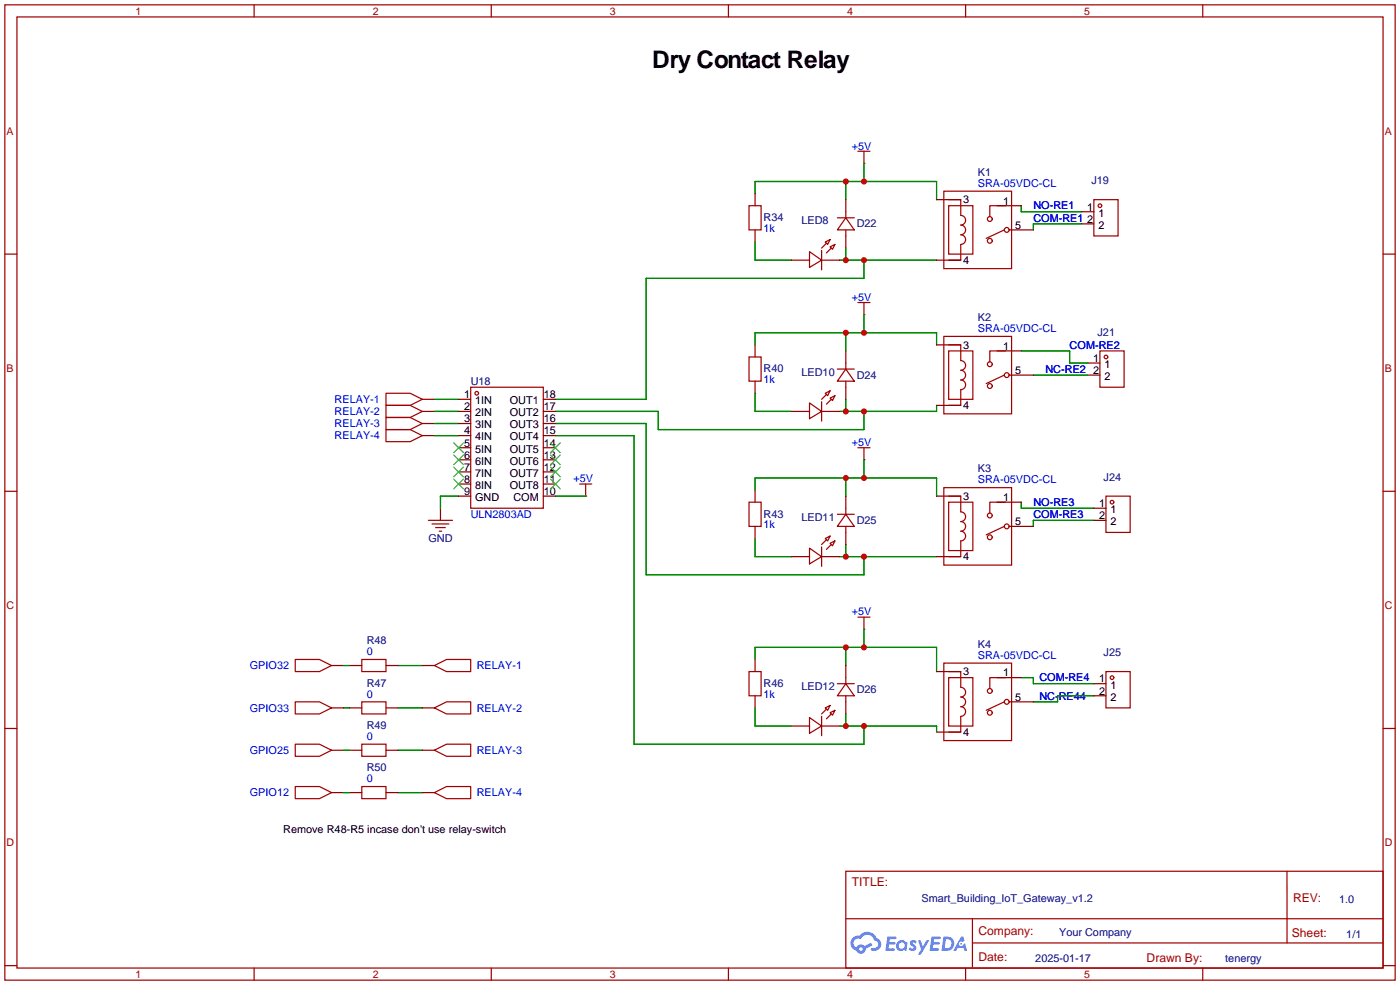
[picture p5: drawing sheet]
<svg xmlns="http://www.w3.org/2000/svg" width="294mm" height="207mm" viewBox="0 0 294 207" stroke-linecap="round" stroke-linejoin="round" font-family="sans-serif">
<g fill="none" stroke="#a10000" stroke-width=".25">
<path d="M1 1h291.9v204.7h-291.9zM3.6 3.6h286.7v199.6h-286.7zM53.3 1v2.6M103.1 1v2.6M152.9 1v2.6M202.7 1v2.6M252.5 1v2.6M1 53.3h2.6M290.3 53.3h2.6M1 103.1h2.6M290.3 103.1h2.6M1 152.9h2.6"/>
<path d="M290.3 152.9h2.6M177.5 182.9h112.8v20.3h-112.8zM177.6 192.8h112.6M204.1 197.9h86.1M204.1 192.8v10.2M270.2 182.9v15M1 202.7h2.6M53.3 203.2v2.5M103.1 203.2v2.5M152.9 203.2v2.5M202.7 203.2v2.5M252.5 203.2v2.5"/>
<path d="M290.3 202.7h2.6"/>
</g>
<g fill="#5487ff">
<path d="M191.2 197.5l.5-.2 .4 .1 .3 .3-.2 .4a.33 .33 0 0 0-.3-.3 .33 .33 0 0 0-.4 .1l.1 .1a.86 .86 0 0 1 .7 .7 .86 .86 0 0 1-.3 .8l-.7 .1-.6-.4 .4-.4 .5 .3 .2-.1v-.2a.88 .88 0 0 1-.6-1.3z"/>
<path d="M192.7 197.4h.6l.4 1.3 .8-1.3h.6l-1.8 3h-.6l.6-1.1z"/>
<path d="M186.3 196.6h1.6l.3 .1-.1 .4h-1.3l-.1 .6h1.1l.2 .3-.3 .3h-1.1l-.1 .8h1.2l.1 .2-.1 .2-1.8 .1z"/>
<path d="M195.6 196.6h1.6l.2 .1v.4h-1.3l-.1 .6h1.1l.2 .3-.3 .3h-1.1l-.1 .8h1.2l.1 .2-.1 .2-1.9 .1z"/>
<path d="M201.7 196.6h.5l.3 .9-.5 .2a.5 .5 0 0 0-.7 .2 .5 .5 0 0 0 .3 .7 .5 .5 0 0 0 .6-.4l.4-.2 .4 1.6h-.6l-.1-.7h-1.2l-.4 .7h-.6z"/>
<path d="M198 196.6l-.4 3h1a1.51 1.51 0 0 0 1.7-1.5 1.51 1.51 0 0 0-1.8-1.5zM198.6 197.1a1.02 1.02 0 0 1 1.1 1.2 1.02 1.02 0 0 1-1.4 .8z"/>
<path d="M188.5 197.6a1.11 1.11 0 0 0-.3 1.6 1.11 1.11 0 0 0 1.6 .2l.5 .2 .2-1.7-.4-.2a1.02 1.02 0 0 0-1.6-.1zM188.6 198.5a.67 .67 0 0 1 1.3 0 .67 .67 0 0 1-1.3 0z"/>
<path d="M179 196.9a1.58 1.58 0 0 0 .8 2.6 1.01 1.01 0 0 0 1.1 .7 1.01 1.01 0 0 0 .8-1.1l1.4-.7-.3-.5-1.3 .7a1.03 1.03 0 0 0-1.7 .3 1 1 0 0 1-.5-1.4 1 1 0 0 1 1.4-.3 1.49 1.49 0 0 1 1.5-1 1.49 1.49 0 0 1 1.4 1.2 .82 .82 0 0 1 .7 1.1 .82 .82 0 0 1-1.2 .5l-.3 .1v.3a1.4 1.4 0 0 0 2-.6 1.4 1.4 0 0 0-.8-1.9 2.19 2.19 0 0 0-3.7-.5l-.8 .1zM180.3 199.2a.4 .4 0 0 1 .8 0 .4 .4 0 0 1-.8 0z"/>
<circle cx="201.8" cy="198.1" r=".19"/>
</g>
<g fill="none" stroke="#a10000" stroke-width=".25">
<path d="M180.1 31.8h2.5M181.4 31.8v2.5M157.2 43.2h2.6v5.1h-2.6zM169.9 52.8l2.6 1.8-2.6 1.5zM172.5 52.6v4M173.2 50.8l1-.5-.5 1zM173.5 51.1l-1 1M174.2 51.8l1.1-.5-.5 1zM174.5 52.1l-1 1M175.8 45.7h3.5M177.5 45.7l1.8 2.6h-3.5zM177.5 44.5v1.2"/>
<path d="M177.5 48.3v1.2M198.1 40.1h14.2v16.3h-14.2zM199.1 43.2h5.1v10.1h-5.1zM199.1 41.9h2.6v3.3a1.02 1.02 0 0 1 1 1 1.02 1.02 0 0 1-1 1 1.02 1.02 0 0 1 1 1.1 1.02 1.02 0 0 1-1 1 1.02 1.02 0 0 1 1 1 1.02 1.02 0 0 1-1 1v3.3h-2.6M210.8 48.3l-3.8 1.7M211.1 43.2h-3.3v2.3M229.6 41.9h5.1v7.6h-5.1zM157.2 74.9h2.6v5.1h-2.6zM175.8 77.5h3.5M177.5 77.5l1.8 2.5h-3.5zM177.5 76.2v1.3M180.1 63.5h2.5"/>
<path d="M181.4 63.5v2.5M198.1 70.6h14.2v16.3h-14.2zM199.1 73.7h5.1v10.1h-5.1zM199.1 72.4h2.6v3.3a1.02 1.02 0 0 1 1 1 1.02 1.02 0 0 1-1 1 1.02 1.02 0 0 1 1 1 1.02 1.02 0 0 1-1 1.1 1.02 1.02 0 0 1 1 1 1.02 1.02 0 0 1-1 1v3.3h-2.6M210.8 78.7l-3.8 1.8M211.1 73.7h-3.3v2.2M230.9 73.7h5.1v7.6h-5.1zM81 82.6h5.1l2.5 1.2-2.5 1.3h-5.1zM81 85.1h5.1l2.5 1.3-2.5 1.2h-5.1zM81 87.6h5.1l2.5 1.3-2.5 1.3h-5.1zM81 90.2h5.1l2.5 1.2-2.5 1.3h-5.1zM98.8 81.3h15.2v25.4h-15.2z"/>
<path d="M169.9 84.6l2.6 1.8-2.6 1.5zM172.5 84.3v4.1M173.2 82.6l1-.6-.5 1.1zM173.5 82.8l-1 1M174.2 83.6l1.1-.5-.5 1zM174.5 83.8l-1 1M177.5 80v1.3M180.1 94h2.5M181.4 94v2.5M89.9 109.2h5.1M90.7 110h3.5M91.4 110.7h2.1"/>
<path d="M92.2 111.5h.5M121.7 101.6h2.5M122.9 101.6v2.5M157.2 105.4h2.6v5.1h-2.6zM169.9 115.1l2.6 1.7-2.6 1.6zM172.5 114.8v4.1M173.2 113l1-.5-.5 1zM173.5 113.3l-1 1M174.2 114l1.1-.5-.5 1.1zM174.5 114.3l-1 1M175.8 108h3.5M177.5 108l1.8 2.5h-3.5z"/>
<path d="M177.5 106.7v1.3M177.5 110.5v1.3M198.1 102.4h14.2v16.2h-14.2zM199.1 105.4h5.1v10.2h-5.1zM199.1 104.1h2.6v3.3a1.02 1.02 0 0 1 1 1.1 1.02 1.02 0 0 1-1 1 1.02 1.02 0 0 1 1 1 1.02 1.02 0 0 1-1 1 1.02 1.02 0 0 1 1 1 1.02 1.02 0 0 1-1 1v3.3h-2.6M210.8 110.5l-3.8 1.8M211.1 105.4h-3.3v2.3M232.2 104.1h5v7.7h-5zM62 138.4h5.1l2.5 1.3-2.5 1.3h-5.1zM75.9 138.4h5.1v2.6h-5.1zM91.2 139.7l2.5-1.3h5.1v2.6h-5.1zM180.1 129.5h2.5"/>
<path d="M181.4 129.5v2.6M198.1 139.2h14.2v16.2h-14.2zM62 147.3h5.1l2.5 1.3-2.5 1.3h-5.1zM62 156.2h5.1l2.5 1.3-2.5 1.3h-5.1zM75.9 147.3h5.1v2.6h-5.1zM75.9 156.2h5.1v2.6h-5.1zM91.2 148.6l2.5-1.3h5.1v2.6h-5.1zM91.2 157.5l2.5-1.3h5.1v2.6h-5.1zM157.2 141h2.6v5.1h-2.6zM169.9 150.6l2.6 1.8-2.6 1.5zM172.5 150.4v4M173.2 148.6l1-.5-.5 1z"/>
<path d="M173.5 148.8l-1 1.1M174.2 149.6l1.1-.5-.5 1zM174.5 149.9l-1 1M175.8 143.5h3.5M177.5 143.5l1.8 2.6h-3.5zM177.5 142.2v1.3M177.5 146.1v1.2M199.1 142.2h5.1v10.2h-5.1zM199.1 141h2.6v3.3a1.02 1.02 0 0 1 1 1 1.02 1.02 0 0 1-1 1 1.02 1.02 0 0 1 1 1 1.02 1.02 0 0 1-1 1 1.02 1.02 0 0 1 1 1.1 1.02 1.02 0 0 1-1 1v3.3h-2.6M210.8 147.3l-3.8 1.8M211.1 142.2h-3.3v2.3M232.2 141h5v7.6h-5z"/>
<path d="M62 165.1h5.1l2.5 1.3-2.5 1.2h-5.1zM75.9 165.1h5.1v2.5h-5.1zM91.2 166.4l2.5-1.3h5.1v2.5h-5.1z"/>
<circle cx="207.8" cy="46" r=".51"/>
<circle cx="207.8" cy="50.5" r=".51"/>
<circle cx="211.3" cy="48.3" r=".51"/>
<circle cx="230.9" cy="43.2" r=".38"/>
<circle cx="207.8" cy="76.5" r=".51"/>
<circle cx="211.3" cy="78.7" r=".51"/>
<circle cx="232.2" cy="74.9" r=".38"/>
<circle cx="100.1" cy="82.6" r=".38"/>
<circle cx="207.8" cy="81" r=".51"/>
<circle cx="207.8" cy="112.8" r=".51"/>
<circle cx="207.8" cy="108.2" r=".51"/>
<circle cx="211.3" cy="110.5" r=".51"/>
<circle cx="233.4" cy="105.4" r=".38"/>
<circle cx="207.8" cy="149.6" r=".51"/>
<circle cx="207.8" cy="145" r=".51"/>
<circle cx="211.3" cy="147.3" r=".51"/>
<circle cx="233.4" cy="142.2" r=".38"/>
</g>
<g fill="none" stroke="#870000" stroke-width=".25">
<path d="M181.4 34.3h.1M158.5 40.6v2.6M158.5 48.3v2.5M166.1 54.6h3.8M172.5 54.6h3.8M177.5 41.9v2.6M177.5 49.5v2.6M196.6 54.6h5.1M196.6 41.9h5.1M209.3 43.2h5.1M211.8 48.3h5.1M227.1 44.5h2.5"/>
<path d="M227.1 47h2.5M158.5 72.4v2.5M177.5 73.7v2.5M181.4 66h.1M196.6 72.4h5.1M209.3 73.7h5.1M211.8 78.7h5.1M228.3 76.2h2.6M228.3 78.7h2.6M88.6 86.4h2.6M88.6 83.8h2.6M88.6 88.9h2.6"/>
<path d="M88.6 91.4h2.6M96.3 86.4h2.5M96.3 83.8h2.5M96.3 88.9h2.5M96.3 91.4h2.5M96.3 94h2.5M96.3 96.5h2.5M96.3 99.1h2.5M114 86.4h2.6M114 83.8h2.6M114 88.9h2.6M114 91.4h2.6"/>
<path d="M114 94h2.6M114 96.5h2.6M114 99.1h2.6M158.5 80v2.6M166.1 86.4h3.8M172.5 86.4h3.8M177.5 81.3v2.5M181.4 96.5h.1M196.6 85.1h5.1M92.5 106.7v2.5M96.3 104.1h2.5M96.3 101.6h2.5"/>
<path d="M114 104.1h2.6M114 101.6h2.6M122.9 104.1h.1M158.5 102.9v2.5M158.5 110.5v2.5M166.1 116.8h3.8M172.5 116.8h3.8M177.5 104.1v2.6M177.5 111.8v2.5M196.6 116.8h5.1M196.6 104.1h5.1M209.3 105.4h5.1"/>
<path d="M211.8 110.5h5.1M229.6 106.7h2.6M229.6 109.2h2.6M69.6 139.7h2.5M73.4 139.7h2.5M81 139.7h2.6M88.6 139.7h2.6M158.5 138.4v2.6M177.5 139.7v2.5M181.4 132.1h.1M69.6 148.6h2.5M69.6 157.5h2.5"/>
<path d="M73.4 148.6h2.5M73.4 157.5h2.5M81 148.6h2.6M81 157.5h2.6M88.6 148.6h2.6M88.6 157.5h2.6M158.5 146.1v2.5M166.1 152.4h3.8M172.5 152.4h3.8M177.5 147.3v2.6M196.6 141h5.1M196.6 153.7h5.1"/>
<path d="M209.3 142.2h5.1M211.8 147.3h5.1M229.6 143.5h2.6M229.6 146.1h2.6M69.6 166.4h2.5M73.4 166.4h2.5M81 166.4h2.6M88.6 166.4h2.6"/>
</g>
<g fill="none" stroke="#008700" stroke-width=".25">
<path d="M177.5 38.1v3.8M181.4 34.3v3.8M158.5 40.6v-2.5h38.1v3.8M158.5 50.8v3.8h7.6M176.3 54.6h20.3M177.5 52.1v2.5M181.4 54.6v3.8h-45.8v25.4h-19M214.4 43.2v1.3h12.7M227.1 47h-10.2v1.3M158.5 72.4v-2.5h38.1v2.5M177.5 69.9v3.8M181.4 66v3.9"/>
<path d="M214.4 73.7h10.1v2.5h3.8M216.9 78.7h11.4M91.2 83.8h5.1M91.2 86.4h5.1M91.2 88.9h5.1M91.2 91.4h5.1M116.6 86.4h21.6v3.8h43.2v-3.8M116.6 88.9h19v31.8h45.8v-3.9M116.6 91.4h16.5v64.8h48.3v-3.8M158.5 82.6v3.8h7.6M177.5 83.8v2.6M181.4 96.5v3.8"/>
<path d="M196.6 85.1v1.3h-20.3M96.3 104.1h-3.8v2.6M116.6 104.1h6.3M158.5 102.9v-2.6h38.1v3.8M158.5 113v3.8h7.6M176.3 116.8h20.3M177.5 100.3v3.8M177.5 114.3v2.5M214.4 105.4v1.3h15.2M229.6 109.2h-12.7v1.3M72.1 139.7h1.3M83.6 139.7h5"/>
<path d="M158.5 138.4v-2.5h38.1v5.1M177.5 135.9v3.8M181.4 132.1v3.8M72.1 148.6h1.3M72.1 157.5h1.3M83.6 148.6h5M83.6 157.5h5M158.5 148.6v3.8h7.6M176.3 152.4h20.3v1.3M177.5 149.9v2.5M214.4 142.2h2.5v1.3h12.7M229.6 146.1h-7.6v1.2h-5.1"/>
<path d="M72.1 166.4h1.3M83.6 166.4h5"/>
</g>
<g fill="none" stroke="#3c3" stroke-width=".25">
<path d="M95.2 93l2.1 2M95.2 95.5l2.1 2M95.2 98l2.1 2.1M97.3 93l-2.1 2M97.3 95.5l-2.1 2M97.3 98l-2.1 2.1M115.6 98l2 2.1M115.6 95.5l2 2M115.6 93l2 2M117.6 98l-2 2.1M117.6 95.5l-2 2M117.6 93l-2 2"/>
<path d="M95.2 100.6l2.1 2M97.3 100.6l-2.1 2M115.6 100.6l2 2M117.6 100.6l-2 2"/>
</g>
<g fill="#c00">
<circle cx="181.4" cy="38.1" r=".63"/>
<circle cx="177.5" cy="38.1" r=".63"/>
<circle cx="177.5" cy="54.6" r=".63"/>
<circle cx="181.4" cy="54.6" r=".63"/>
<circle cx="181.4" cy="69.8" r=".63"/>
<circle cx="177.5" cy="69.8" r=".63"/>
<circle cx="181.4" cy="86.4" r=".63"/>
<circle cx="177.5" cy="86.4" r=".63"/>
<circle cx="181.4" cy="100.3" r=".63"/>
<circle cx="177.5" cy="100.3" r=".63"/>
<circle cx="181.4" cy="116.8" r=".63"/>
<circle cx="177.5" cy="116.8" r=".63"/>
<circle cx="181.4" cy="135.9" r=".63"/>
<circle cx="177.5" cy="135.9" r=".63"/>
<circle cx="181.4" cy="152.4" r=".63"/>
<circle cx="177.5" cy="152.4" r=".63"/>
</g>
<text font-size="5.1" x="136.9" y="14.2">Dry Contact Relay</text>
<g font-size="2.5" fill="#a00000">
<text x="178.8" y="186">TITLE:</text>
<text x="271.4" y="189.4">REV:</text>
<text x="205.4" y="196.3">Company:</text>
<text x="271.2" y="196.7">Sheet:</text>
<text x="205.4" y="201.8">Date:</text>
<text x="240.7" y="201.9">Drawn By:</text>
</g>
<g font-size="2.3" fill="#00f">
<text x="178.8" y="31.4">+5V</text>
<text x="205.2" y="39.2">SRA-05VDC-CL</text>
<text x="216.9" y="44">NO-RE1</text>
<text x="216.9" y="46.5">COM-RE1</text>
<text x="160.3" y="48.6">1k</text>
<text x="178.8" y="63.1">+5V</text>
<text x="205.2" y="69.7">SRA-05VDC-CL</text>
<text x="224.5" y="73.2">COM-RE2</text>
<text x="160.3" y="80.4">1k</text>
<text x="219.5" y="78.3">NC-RE2</text>
<text x="70.2" y="84.6">RELAY-1</text>
<text x="70.2" y="87.2">RELAY-2</text>
<text x="70.2" y="89.7">RELAY-3</text>
<text x="70.2" y="92.2">RELAY-4</text>
<text x="178.8" y="93.6">+5V</text>
<text x="120.4" y="101.2">+5V</text>
<text x="205.2" y="101.5">SRA-05VDC-CL</text>
<text x="216.9" y="106.2">NO-RE3</text>
<text x="98.8" y="108.7">ULN2803AD</text>
<text x="160.3" y="110.9">1k</text>
<text x="216.9" y="108.7">COM-RE3</text>
<text x="178.8" y="129.2">+5V</text>
<text x="77" y="137.5">0</text>
<text x="52.4" y="140.5">GPIO32</text>
<text x="100.1" y="140.5">RELAY-1</text>
<text x="205.2" y="138.3">SRA-05VDC-CL</text>
<text x="218.2" y="143">COM-RE4</text>
<text x="52.4" y="149.4">GPIO33</text>
<text x="77" y="146.4">0</text>
<text x="100.1" y="149.4">RELAY-2</text>
<text x="160.3" y="146.4">1k</text>
<text x="218.2" y="146.8">NC-RE44</text>
<text x="77" y="155.3">0</text>
<text x="52.4" y="158.3">GPIO25</text>
<text x="100.1" y="158.3">RELAY-3</text>
<text x="52.4" y="167.2">GPIO12</text>
<text x="77" y="164.2">0</text>
<text x="100.1" y="167.2">RELAY-4</text>
</g>
<g font-size="2.3" fill="#000080">
<text x="205.2" y="36.9">K1</text>
<text x="229.1" y="38.7">J19</text>
<text x="160.3" y="46.4">R34</text>
<text x="168.2" y="47.1">LED8</text>
<text x="179.8" y="47.7">D22</text>
<text x="205.2" y="67.4">K2</text>
<text x="230.4" y="70.4">J21</text>
<text x="98.8" y="80.8">U18</text>
<text x="160.3" y="78.2">R40</text>
<text x="168.2" y="78.9">LED10</text>
<text x="179.8" y="79.4">D24</text>
<text x="205.2" y="99.1">K3</text>
<text x="231.7" y="100.9">J24</text>
<text x="89.9" y="113.8">GND</text>
<text x="160.3" y="108.6">R43</text>
<text x="168.2" y="109.3">LED11</text>
<text x="179.8" y="109.9">D25</text>
<text x="77" y="135.2">R48</text>
<text x="205.2" y="136">K4</text>
<text x="231.7" y="137.7">J25</text>
<text x="77" y="144.1">R47</text>
<text x="160.3" y="144.2">R46</text>
<text x="168.2" y="144.9">LED12</text>
<text x="179.8" y="145.5">D26</text>
<text x="77" y="153">R49</text>
<text x="77" y="161.9">R50</text>
<text x="193.5" y="189.4">Smart_Building_IoT_Gateway_v1.2</text>
<text x="281.1" y="189.5">1.0</text>
<text x="222.3" y="196.4">Your Company</text>
<text x="282.6" y="196.9">1/1</text>
<text x="217.3" y="202">2025-01-17</text>
<text x="257.2" y="202">tenergy</text>
</g>
<g font-size="2.3">
<text x="202.2" y="42.7">3</text>
<text x="210.6" y="42.9">1</text>
<text x="228.2" y="44.2">1</text>
<text x="228.2" y="46.7">2</text>
<text x="230.6" y="45.5">1</text>
<text x="213.1" y="48">5</text>
<text x="230.6" y="48">2</text>
<text x="202.2" y="55.4">4</text>
<text x="202.2" y="73.2">3</text>
<text x="210.6" y="73.4">1</text>
<text x="229.5" y="75.9">1</text>
<text x="231.8" y="77.2">1</text>
<text x="97.4" y="83.6">1</text>
<text x="114.2" y="83.6">18</text>
<text x="213.1" y="78.5">5</text>
<text x="229.5" y="78.5">2</text>
<text x="231.8" y="79.8">2</text>
<text x="97.4" y="86.1">2</text>
<text x="97.4" y="88.6">3</text>
<text x="99.7" y="84.8">1IN</text>
<text x="99.7" y="87.4">2IN</text>
<text x="99.7" y="89.9">3IN</text>
<text x="107" y="89.9">OUT3</text>
<text x="107" y="87.4">OUT2</text>
<text x="107" y="84.8">OUT1</text>
<text x="114.2" y="88.6">16</text>
<text x="114.2" y="86.1">17</text>
<text x="202.2" y="85.9">4</text>
<text x="97.4" y="91.2">4</text>
<text x="97.4" y="93.7">5</text>
<text x="99.7" y="92.5">4IN</text>
<text x="99.7" y="95">5IN</text>
<text x="107" y="95">OUT5</text>
<text x="107" y="92.5">OUT4</text>
<text x="114.2" y="93.7">14</text>
<text x="114.2" y="91.2">15</text>
<text x="97.4" y="96.3">6</text>
<text x="97.4" y="98.8">7</text>
<text x="97.4" y="101.3">8</text>
<text x="99.7" y="97.5">6IN</text>
<text x="99.7" y="100.1">7IN</text>
<text x="107" y="100.1">OUT7</text>
<text x="107" y="97.5">OUT6</text>
<text x="114.2" y="101.3">11</text>
<text x="114.2" y="98.8">12</text>
<text x="114.2" y="96.3">13</text>
<text x="97.4" y="103.9">9</text>
<text x="99.7" y="102.6">8IN</text>
<text x="99.7" y="105.2">GND</text>
<text x="107" y="102.6">OUT8</text>
<text x="107.8" y="105.2">COM</text>
<text x="114.2" y="103.9">10</text>
<text x="202.2" y="104.9">3</text>
<text x="210.6" y="105.2">1</text>
<text x="230.8" y="106.4">1</text>
<text x="233.1" y="107.7">1</text>
<text x="213.1" y="110.2">5</text>
<text x="230.8" y="109">2</text>
<text x="233.1" y="110.2">2</text>
<text x="202.2" y="117.6">4</text>
<text x="202.2" y="141.7">3</text>
<text x="210.6" y="142">1</text>
<text x="230.8" y="143.3">1</text>
<text x="213.1" y="147.1">5</text>
<text x="230.8" y="145.8">2</text>
<text x="233.1" y="144.5">1</text>
<text x="233.1" y="147.1">2</text>
<text x="202.2" y="154.4">4</text>
<text x="59.4" y="174.8">Remove R48-R5 incase don't use relay-switch</text>
</g>
<g font-size="2.2" fill="#a00000">
<text x="28.4" y="3.1">1</text>
<text x="78.2" y="3.1">2</text>
<text x="128" y="3.1">3</text>
<text x="177.8" y="3.1">4</text>
<text x="227.6" y="3.1">5</text>
<text x="1.4" y="28.3">A</text>
<text x="290.7" y="28.3">A</text>
<text x="1.4" y="78.1">B</text>
<text x="290.7" y="78.1">B</text>
<text x="1.4" y="127.9">C</text>
<text x="290.7" y="127.9">C</text>
<text x="1.4" y="177.7">D</text>
<text x="290.7" y="177.7">D</text>
<text x="28.4" y="205.2">1</text>
<text x="78.2" y="205.2">2</text>
<text x="128" y="205.2">3</text>
<text x="177.8" y="205.2">4</text>
<text x="227.6" y="205.2">5</text>
</g>
</svg>
